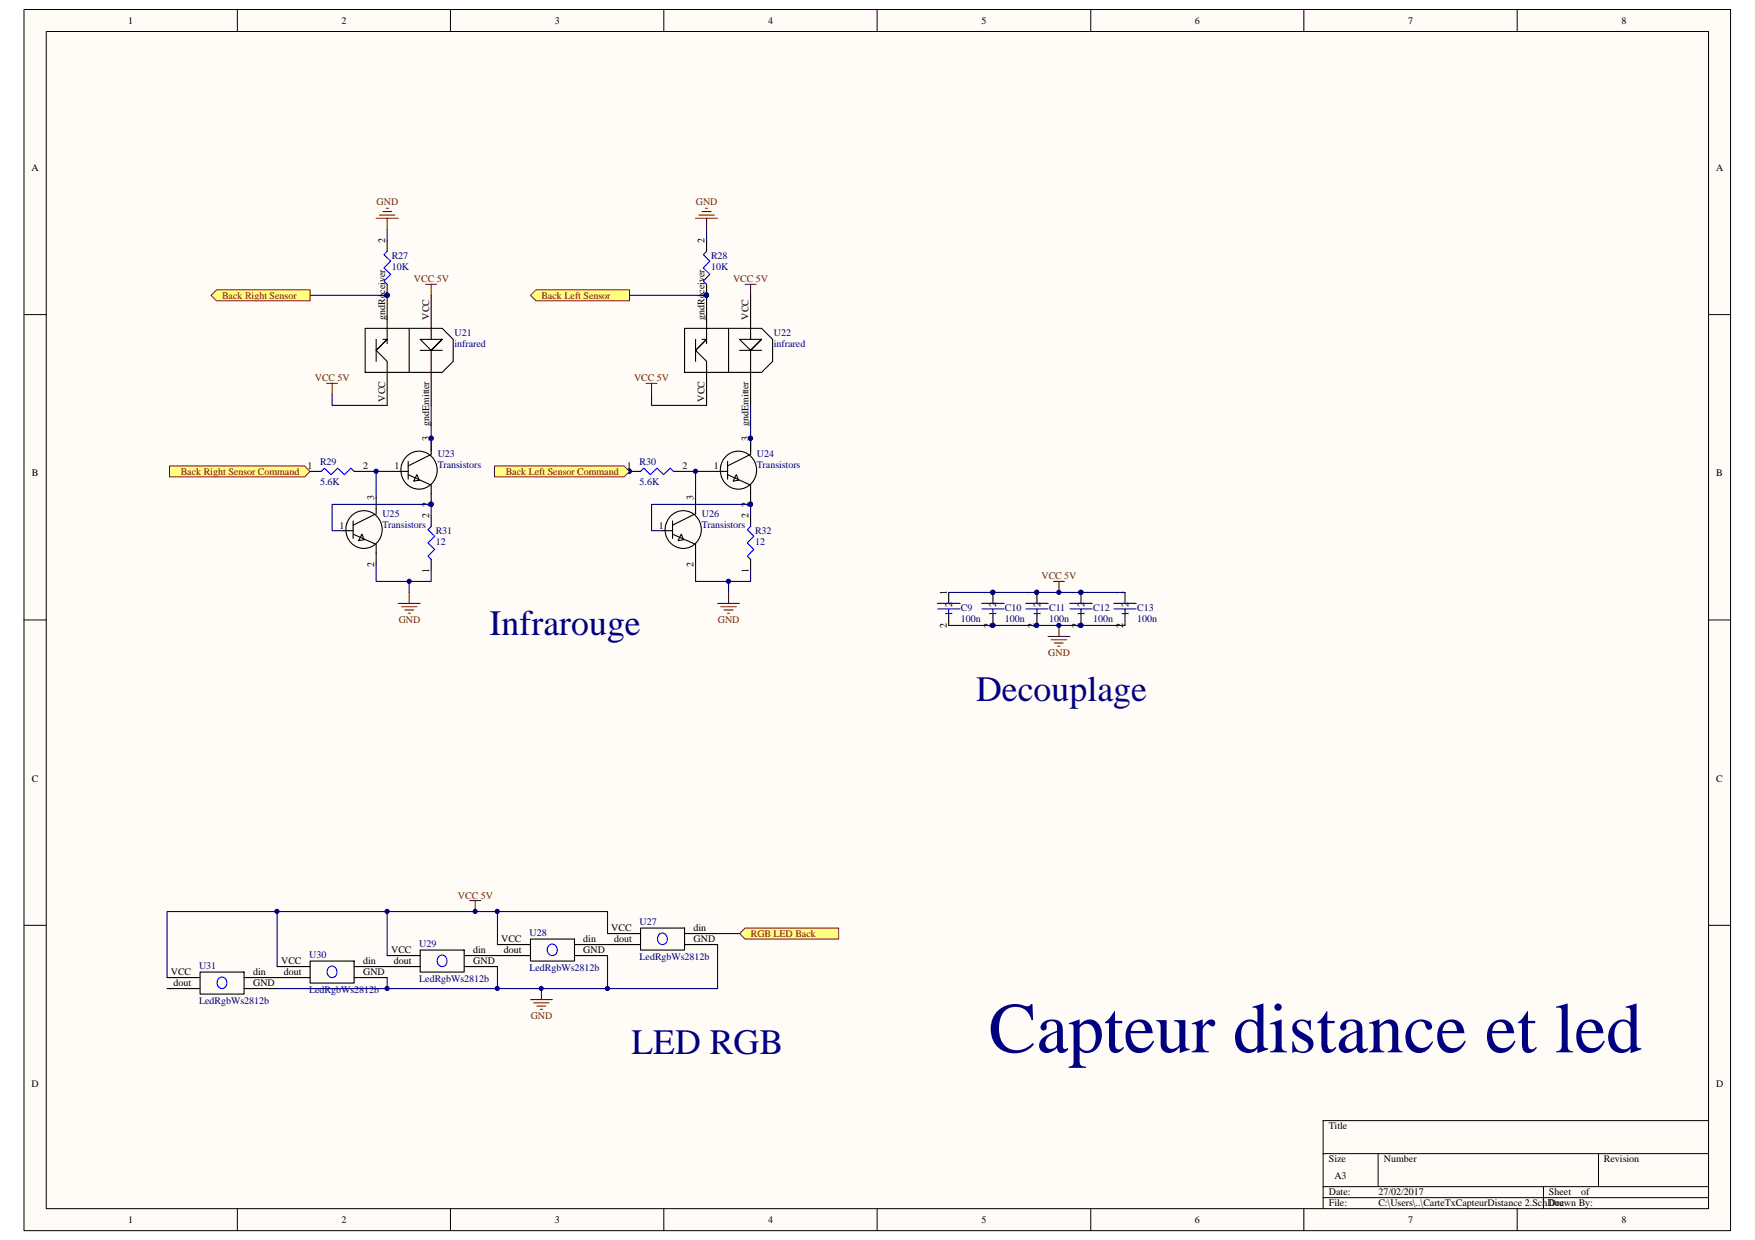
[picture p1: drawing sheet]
<svg xmlns="http://www.w3.org/2000/svg" width="297mm" height="210mm" viewBox="0 0 297 210" stroke-linecap="round" stroke-linejoin="round" font-family="sans-serif">
<path d="M4.1 1.7h288.8v206.6h-288.8z" fill="#fffcf8"/>
<path d="M4.1 1.6h288.8v206.7h-288.8z" fill="none" stroke="#000" stroke-width=".17"/>
<path d="M7.9 5.4h281.3v199.2h-281.3z" fill="#fffcf8"/>
<g fill="none" stroke="#000" stroke-width=".17">
<path d="M7.8 5.3h281.4v199.3h-281.4zM40.2 1.6v3.7M76.2 1.6v3.7M112.3 1.6v3.7M148.5 1.6v3.7M184.6 1.6v3.7M220.7 1.6v3.7M256.8 1.6v3.7M4.1 53.3h3.7M289.2 53.3h3.7M4.1 104.9h3.7M289.2 104.9h3.7"/>
<path d="M4.1 156.6h3.7M289.2 156.6h3.7M223.9 195.3h65.3M233.3 195.3v5.6M270.5 195.3v5.6M289.2 189.7h-65.3v14.9M40.2 204.6v3.7M76.2 204.6v3.7M112.3 204.6v3.7M148.5 204.6v3.7M184.6 204.6v3.7M220.7 204.6v3.7"/>
<path d="M223.9 200.9h65.3M223.9 202.7h65.3M256.8 204.6v3.7M261.2 200.9v3.7"/>
</g>
<path d="M183 100.3v1.9M190.4 100.3v1.9M190.4 104v1.9" fill="none" stroke="#000" stroke-width=".19"/>
<path d="M188.5 102.2h3.8M188.5 103.1h3.8M190.4 103.1v.9" fill="none" stroke="#00f" stroke-width=".19"/>
<circle cx="182.9" cy="100.3" r=".36" fill="#000080"/>
<circle cx="182.9" cy="100.3" r=".36" fill="none" stroke="#000080" stroke-width=".17"/>
<path d="M183 104v1.9" fill="none" stroke="#000" stroke-width=".19"/>
<circle cx="182.9" cy="105.9" r=".36" fill="#000080"/>
<circle cx="182.9" cy="105.9" r=".36" fill="none" stroke="#000080" stroke-width=".17"/>
<path d="M181.1 102.2h3.7M181.1 103.1h3.7M183 103.1v.9" fill="none" stroke="#00f" stroke-width=".19"/>
<circle cx="182.9" cy="100.3" r=".36" fill="#000080"/>
<circle cx="182.9" cy="100.3" r=".36" fill="none" stroke="#000080" stroke-width=".17"/>
<circle cx="182.9" cy="105.9" r=".36" fill="#000080"/>
<circle cx="182.9" cy="105.9" r=".36" fill="none" stroke="#000080" stroke-width=".17"/>
<path d="M175.5 100.3v1.9" fill="none" stroke="#000" stroke-width=".19"/>
<circle cx="175.5" cy="100.3" r=".35" fill="#000080"/>
<circle cx="175.5" cy="100.3" r=".35" fill="none" stroke="#000080" stroke-width=".17"/>
<path d="M175.5 104v1.9" fill="none" stroke="#000" stroke-width=".19"/>
<circle cx="175.5" cy="105.9" r=".35" fill="#000080"/>
<circle cx="175.5" cy="105.9" r=".35" fill="none" stroke="#000080" stroke-width=".17"/>
<path d="M173.6 102.2h3.8M173.6 103.1h3.8M175.5 103.1v.9" fill="none" stroke="#00f" stroke-width=".19"/>
<circle cx="175.5" cy="100.3" r=".35" fill="#000080"/>
<circle cx="175.5" cy="100.3" r=".35" fill="none" stroke="#000080" stroke-width=".17"/>
<circle cx="175.5" cy="105.9" r=".35" fill="#000080"/>
<circle cx="175.5" cy="105.9" r=".35" fill="none" stroke="#000080" stroke-width=".17"/>
<path d="M168.1 100.3v1.9" fill="none" stroke="#000" stroke-width=".19"/>
<circle cx="168" cy="100.3" r=".37" fill="#000080"/>
<circle cx="168" cy="100.3" r=".37" fill="none" stroke="#000080" stroke-width=".17"/>
<path d="M168.1 104v1.9" fill="none" stroke="#000" stroke-width=".19"/>
<circle cx="168" cy="105.9" r=".37" fill="#000080"/>
<circle cx="168" cy="105.9" r=".37" fill="none" stroke="#000080" stroke-width=".17"/>
<path d="M166.2 102.2h3.7M166.2 103.1h3.7M168.1 103.1v.9" fill="none" stroke="#00f" stroke-width=".19"/>
<circle cx="168" cy="100.3" r=".37" fill="#000080"/>
<circle cx="168" cy="100.3" r=".37" fill="none" stroke="#000080" stroke-width=".17"/>
<circle cx="168" cy="105.9" r=".37" fill="#000080"/>
<circle cx="168" cy="105.9" r=".37" fill="none" stroke="#000080" stroke-width=".17"/>
<path d="M160.6 100.3v1.9M160.6 104v1.9" fill="none" stroke="#000" stroke-width=".19"/>
<path d="M158.7 102.2h3.8M158.7 103.1h3.8M160.6 103.1v.9" fill="none" stroke="#00f" stroke-width=".19"/>
<path d="M177.4 107.7h3.7M177.9 108.3h2.6M178.5 108.8h1.5M179 109.4h.4M179.2 105.9v1.8" fill="none" stroke="#800000" stroke-width=".19"/>
<circle cx="179.2" cy="105.9" r=".36" fill="#000080"/>
<circle cx="179.2" cy="105.9" r=".36" fill="none" stroke="#000080" stroke-width=".17"/>
<path d="M46.9 154.3v9.3M102.8 158v-3.7h-74.5v11.2M121.5 159.9v7.4h-74.6" fill="none" stroke="#000080" stroke-width=".19"/>
<circle cx="46.9" cy="154.3" r=".36" fill="#000080"/>
<circle cx="46.9" cy="154.3" r=".36" fill="none" stroke="#000080" stroke-width=".17"/>
<path d="M65.5 154.3v7.5" fill="none" stroke="#000080" stroke-width=".19"/>
<circle cx="65.5" cy="154.3" r=".36" fill="#000080"/>
<circle cx="65.5" cy="154.3" r=".36" fill="none" stroke="#000080" stroke-width=".17"/>
<path d="M84.2 154.3v5.6" fill="none" stroke="#000080" stroke-width=".19"/>
<circle cx="84.1" cy="154.3" r=".35" fill="#000080"/>
<circle cx="84.1" cy="154.3" r=".35" fill="none" stroke="#000080" stroke-width=".17"/>
<path d="M65.5 165.5v1.8" fill="none" stroke="#000080" stroke-width=".19"/>
<circle cx="65.5" cy="167.3" r=".36" fill="#000080"/>
<circle cx="65.5" cy="167.3" r=".36" fill="none" stroke="#000080" stroke-width=".17"/>
<path d="M84.2 163.6v3.7" fill="none" stroke="#000080" stroke-width=".19"/>
<circle cx="84.1" cy="167.3" r=".35" fill="#000080"/>
<circle cx="84.1" cy="167.3" r=".35" fill="none" stroke="#000080" stroke-width=".17"/>
<path d="M102.8 161.8v5.5" fill="none" stroke="#000080" stroke-width=".19"/>
<circle cx="102.8" cy="167.3" r=".36" fill="#000080"/>
<circle cx="102.8" cy="167.3" r=".36" fill="none" stroke="#000080" stroke-width=".17"/>
<path d="M56.2 66.8v1.8h9.3M73 68.6v7.9" fill="none" stroke="#000080" stroke-width=".19"/>
<path d="M65.5 40.7v1.8M65.5 48.1v1.9M73 87.2v1.9M73 94.7v1.9" fill="none" stroke="#000" stroke-width=".19"/>
<path d="M65.5 42.5l-.5 .6 1.1 1.1-1.1 1.1 1.1 1.1-1.1 1.2 .5 .5M73 89.1l-.6 .6 1.2 1.1-1.2 1.1 1.2 1.1-1.2 1.1 .6 .6" fill="none" stroke="#00f" stroke-width=".19"/>
<circle cx="65.5" cy="50" r=".36" fill="#000080"/>
<circle cx="65.5" cy="50" r=".36" fill="none" stroke="#000080" stroke-width=".17"/>
<circle cx="65.5" cy="50" r=".36" fill="#000080"/>
<circle cx="65.5" cy="50" r=".36" fill="none" stroke="#000080" stroke-width=".17"/>
<path d="M52.5 79.8h1.9M59.9 79.8h1.9" fill="none" stroke="#000" stroke-width=".19"/>
<path d="M54.4 79.8l.5-.6 1.1 1.1 1.1-1.1 1.2 1.1 1.1-1.1 .5 .6" fill="none" stroke="#00f" stroke-width=".19"/>
<path d="M63.7 95.4v3h9.3v-1.8M69.3 98.4v1.9" fill="none" stroke="#000080" stroke-width=".19"/>
<circle cx="69.2" cy="98.4" r=".35" fill="#000080"/>
<circle cx="69.2" cy="98.4" r=".35" fill="none" stroke="#000080" stroke-width=".17"/>
<path d="M63.7 37h3.7M64.2 36.4h2.6M64.8 35.8h1.5M65.4 35.3h.3M65.5 37v1.8M67.4 102.2h3.7M68 102.7h2.6M68.5 103.3h1.5M69.1 103.8h.4M69.3 100.3v1.9" fill="none" stroke="#800000" stroke-width=".19"/>
<path d="M65.5 38.8v1.9M52.5 50h13" fill="none" stroke="#000080" stroke-width=".19"/>
<circle cx="65.5" cy="50" r=".36" fill="#000080"/>
<circle cx="65.5" cy="50" r=".36" fill="none" stroke="#000080" stroke-width=".17"/>
<path d="M61.8 79.8h5.4M63.7 79.8v4.4" fill="none" stroke="#000080" stroke-width=".19"/>
<circle cx="63.6" cy="79.8" r=".36" fill="#000080"/>
<circle cx="63.6" cy="79.8" r=".36" fill="none" stroke="#000080" stroke-width=".17"/>
<path d="M73 74.2v1.9M57.9 89.8h1.9M58.7 88.6a3.1 3.1 0 0 1 3.8-2 3.1 3.1 0 0 1 2.1 3.8 3.1 3.1 0 0 1-3.9 2.3 3.1 3.1 0 0 1-2-4.1M59.8 88.2v2.9M59.8 90.4l3.7 1.7M61.3 90.4l.3 1-.9 .1zM63.5 87l-3.7 1.9M63.7 84.2v2.8M63.7 92.1v3.3" fill="none" stroke="#000" stroke-width=".19"/>
<circle cx="73" cy="74.2" r=".35" fill="#000080"/>
<circle cx="73" cy="74.2" r=".35" fill="none" stroke="#000080" stroke-width=".17"/>
<path d="M67.2 79.8h1.9M73 83.5v1.9" fill="none" stroke="#000" stroke-width=".19"/>
<circle cx="73" cy="85.4" r=".35" fill="#000080"/>
<circle cx="73" cy="85.4" r=".35" fill="none" stroke="#000080" stroke-width=".17"/>
<path d="M68 78.5a3.1 3.1 0 0 1 3.8-2 3.1 3.1 0 0 1 2.1 3.7 3.1 3.1 0 0 1-3.8 2.5 3.1 3.1 0 0 1-2.1-4.1M69.1 78.1v3M72.8 77l-3.7 1.9M73 76.1v.9M69.1 80.3l3.7 1.7M70.6 80.3l.3 1-.9 .1zM73 82v1.5" fill="none" stroke="#000" stroke-width=".19"/>
<circle cx="73" cy="74.2" r=".35" fill="#000080"/>
<circle cx="73" cy="74.2" r=".35" fill="none" stroke="#000080" stroke-width=".17"/>
<circle cx="73" cy="85.4" r=".35" fill="#000080"/>
<circle cx="73" cy="85.4" r=".35" fill="none" stroke="#000080" stroke-width=".17"/>
<path d="M110.3 66.8v1.8h9.3M127 68.6v7.9" fill="none" stroke="#000080" stroke-width=".19"/>
<path d="M119.6 40.7v1.8M119.6 48.1v1.9M127 87.2v1.9M127 94.7v1.9" fill="none" stroke="#000" stroke-width=".19"/>
<path d="M119.6 42.5l-.6 .6 1.1 1.1-1.1 1.1 1.1 1.1-1.1 1.2 .6 .5M127 89.1l-.5 .6 1.1 1.1-1.1 1.1 1.1 1.1-1.1 1.1 .5 .6" fill="none" stroke="#00f" stroke-width=".19"/>
<circle cx="119.6" cy="50" r=".36" fill="#000080"/>
<circle cx="119.6" cy="50" r=".36" fill="none" stroke="#000080" stroke-width=".17"/>
<circle cx="119.6" cy="50" r=".36" fill="#000080"/>
<circle cx="119.6" cy="50" r=".36" fill="none" stroke="#000080" stroke-width=".17"/>
<path d="M106.5 79.8h1.9M114 79.8h1.9" fill="none" stroke="#000" stroke-width=".19"/>
<path d="M108.4 79.8l.6-.6 1.1 1.1 1.1-1.1 1.1 1.1 1.1-1.1 .6 .6" fill="none" stroke="#00f" stroke-width=".19"/>
<circle cx="106.5" cy="79.8" r=".35" fill="#000080"/>
<circle cx="106.5" cy="79.8" r=".35" fill="none" stroke="#000080" stroke-width=".17"/>
<circle cx="106.5" cy="79.8" r=".35" fill="#000080"/>
<circle cx="106.5" cy="79.8" r=".35" fill="none" stroke="#000080" stroke-width=".17"/>
<path d="M117.7 95.4v3h9.3v-1.8M123.3 98.4v1.9" fill="none" stroke="#000080" stroke-width=".19"/>
<circle cx="123.3" cy="98.4" r=".36" fill="#000080"/>
<circle cx="123.3" cy="98.4" r=".36" fill="none" stroke="#000080" stroke-width=".17"/>
<path d="M117.7 37h3.8M118.3 36.4h2.6M118.8 35.8h1.6M119.4 35.3h.4M119.6 37v1.8M121.5 102.2h3.7M122 102.7h2.6M122.6 103.3h1.5M123.1 103.8h.4M123.3 100.3v1.9" fill="none" stroke="#800000" stroke-width=".19"/>
<path d="M119.6 38.8v1.9M106.5 50h13.1" fill="none" stroke="#000080" stroke-width=".19"/>
<circle cx="119.6" cy="50" r=".36" fill="#000080"/>
<circle cx="119.6" cy="50" r=".36" fill="none" stroke="#000080" stroke-width=".17"/>
<path d="M115.9 79.8h5.4M117.7 79.8v4.4" fill="none" stroke="#000080" stroke-width=".19"/>
<circle cx="117.7" cy="79.8" r=".36" fill="#000080"/>
<circle cx="117.7" cy="79.8" r=".36" fill="none" stroke="#000080" stroke-width=".17"/>
<path d="M127 74.2v1.9M111.9 89.8h1.9M112.8 88.6a3.1 3.1 0 0 1 3.8-2 3.1 3.1 0 0 1 2 3.8 3.1 3.1 0 0 1-3.9 2.3 3.1 3.1 0 0 1-2-4.1M113.8 88.2v2.9M113.8 90.4l3.8 1.7M115.3 90.4l.4 1-.9 .1zM117.6 87l-3.8 1.9M117.7 84.2v2.8M117.7 92.1v3.3" fill="none" stroke="#000" stroke-width=".19"/>
<circle cx="127" cy="74.2" r=".36" fill="#000080"/>
<circle cx="127" cy="74.2" r=".36" fill="none" stroke="#000080" stroke-width=".17"/>
<path d="M121.3 79.8h1.8M127 83.5v1.9" fill="none" stroke="#000" stroke-width=".19"/>
<circle cx="127" cy="85.4" r=".36" fill="#000080"/>
<circle cx="127" cy="85.4" r=".36" fill="none" stroke="#000080" stroke-width=".17"/>
<path d="M122.1 78.5a3.1 3.1 0 0 1 3.8-2 3.1 3.1 0 0 1 2.1 3.7 3.1 3.1 0 0 1-3.9 2.5 3.1 3.1 0 0 1-2.1-4.1M123.1 78.1v3M126.9 77l-3.8 1.9M127 76.1v.9M123.1 80.3l3.8 1.7M124.6 80.3l.4 1-.9 .1zM127 82v1.5" fill="none" stroke="#000" stroke-width=".19"/>
<circle cx="127" cy="74.2" r=".36" fill="#000080"/>
<circle cx="127" cy="74.2" r=".36" fill="none" stroke="#000080" stroke-width=".17"/>
<circle cx="127" cy="85.4" r=".36" fill="#000080"/>
<circle cx="127" cy="85.4" r=".36" fill="none" stroke="#000080" stroke-width=".17"/>
<path d="M73 87.2v-1.8h-16.8v4.4h1.7" fill="none" stroke="#000080" stroke-width=".19"/>
<circle cx="73" cy="85.4" r=".35" fill="#000080"/>
<circle cx="73" cy="85.4" r=".35" fill="none" stroke="#000080" stroke-width=".17"/>
<path d="M127 87.2v-1.8h-16.7v4.4h1.6" fill="none" stroke="#000080" stroke-width=".19"/>
<circle cx="127" cy="85.4" r=".36" fill="#000080"/>
<circle cx="127" cy="85.4" r=".36" fill="none" stroke="#000080" stroke-width=".17"/>
<path d="M28.7 78.9h22.9l.9 .9-.9 .9h-22.9z" fill-rule="evenodd" fill="#ffff80"/>
<path d="M28.7 78.9h22.9l.9 .9-.9 .9h-22.9z" fill="none" stroke="#800000" stroke-width=".17"/>
<path d="M83.7 78.9h21.9l.9 .9-.9 .9h-21.9z" fill-rule="evenodd" fill="#ffff80"/>
<path d="M83.7 78.9h21.9l.9 .9-.9 .9h-21.9z" fill="none" stroke="#800000" stroke-width=".17"/>
<path d="M35.7 50l1-.9h15.8v1.8h-15.8z" fill-rule="evenodd" fill="#ffff80"/>
<path d="M35.7 50l1-.9h15.8v1.8h-15.8z" fill="none" stroke="#800000" stroke-width=".17"/>
<path d="M89.8 50l.9-.9h15.8v1.8h-15.8z" fill-rule="evenodd" fill="#ffff80"/>
<path d="M89.8 50l.9-.9h15.8v1.8h-15.8z" fill="none" stroke="#800000" stroke-width=".17"/>
<path d="M79.5 152.4h1.9M80.4 152.4v1.9" fill="none" stroke="#800000" stroke-width=".19"/>
<circle cx="80.4" cy="154.3" r=".35" fill="#000080"/>
<circle cx="80.4" cy="154.3" r=".35" fill="none" stroke="#000080" stroke-width=".17"/>
<path d="M125.2 158l.9-.9h15.8v1.9h-15.8z" fill-rule="evenodd" fill="#ffff80"/>
<path d="M125.2 158l.9-.9h15.8v1.9h-15.8z" fill="none" stroke="#800000" stroke-width=".17"/>
<path d="M72 48.1h1.9M73 48.1v1.9M126.1 48.1h1.9M127 48.1v1.9M55.3 64.9h1.8M56.2 64.9v1.9M109.3 64.9h1.9M110.3 64.9v1.9M178.3 98.4h1.9M179.2 98.4v1.9" fill="none" stroke="#800000" stroke-width=".19"/>
<circle cx="179.2" cy="100.3" r=".36" fill="#000080"/>
<circle cx="179.2" cy="100.3" r=".36" fill="none" stroke="#000080" stroke-width=".17"/>
<path d="M89.8 169.2h3.7M90.3 169.8h2.6M90.9 170.3h1.5M91.4 170.9h.4M91.6 167.3v1.9" fill="none" stroke="#800000" stroke-width=".19"/>
<circle cx="91.6" cy="167.3" r=".35" fill="#000080"/>
<circle cx="91.6" cy="167.3" r=".35" fill="none" stroke="#000080" stroke-width=".17"/>
<path d="M160.6 100.3h29.8M160.6 105.9h29.8M121.5 158h3.7" fill="none" stroke="#000080" stroke-width=".19"/>
<g fill="none" stroke="#000" stroke-width=".19">
<path d="M115.9 55.6h13l1.9 1.8v3.8l-1.9 1.8h-13zM117.7 57.4v3.8M118.8 57.4h.8v.8M119.6 50v7.4l-1.9 1.9 1.9 1.9v1.8M119.6 57.4l-1.9 1.9M123.3 55.6v7.4M125.2 59.3h3.7M127 55.6v1.8M128.9 57.4h-3.7l1.8 1.9 1.9-1.9-1.9 1.9v3.7M84.2 159.9h5.6M89.8 159h7.4v3.7h-7.4zM97.2 159.9h11.2"/>
<path d="M102.8 158h5.6M108.4 157.1h7.5v3.7h-7.5zM115.9 158h5.6M115.9 159.9h5.6M28.3 165.5h5.6M28.3 167.3h5.6M33.9 164.5h7.4v3.8h-7.4zM41.3 165.5h11.2M41.3 167.3h5.6M46.9 163.6h5.6M52.5 162.7h7.4v3.7h-7.4zM59.9 163.6h11.2"/>
<path d="M59.9 165.5h5.6M65.5 161.8h5.6M71.1 160.8h7.5v3.7h-7.5zM78.6 161.8h11.2M78.6 163.6h5.6M97.2 161.8h5.6"/>
</g>
<path d="M112.9 159.2a.89 .89 0 0 0-.9-1.2 .89 .89 0 0 0-.6 1.3 .8 .8 0 0 0 .7 .6 .8 .8 0 0 0 .8-.6M38.4 166.6a.89 .89 0 0 0-.9-1.2 .89 .89 0 0 0-.7 1.4 .8 .8 0 0 0 .8 .5 .8 .8 0 0 0 .8-.5M57 164.8a.88 .88 0 0 0-.9-1.2 .88 .88 0 0 0-.7 1.3 .8 .8 0 0 0 .8 .6 .8 .8 0 0 0 .8-.6M75.6 162.9a.89 .89 0 0 0-.9-1.2 .89 .89 0 0 0-.6 1.3 .8 .8 0 0 0 .7 .6 .8 .8 0 0 0 .8-.6M94.3 161a.89 .89 0 0 0-.9-1.2 .89 .89 0 0 0-.7 1.4 .83 .83 0 0 0 .8 .6 .83 .83 0 0 0 .8-.6" fill="none" stroke="#00f" stroke-width=".19"/>
<circle cx="119.6" cy="50" r=".36" fill="#000080"/>
<circle cx="119.6" cy="50" r=".36" fill="none" stroke="#000080" stroke-width=".17"/>
<path d="M127 50v5.6M119.6 63v5.6M127 63v5.6" fill="none" stroke="#000" stroke-width=".19"/>
<circle cx="119.6" cy="50" r=".36" fill="#000080"/>
<circle cx="119.6" cy="50" r=".36" fill="none" stroke="#000080" stroke-width=".17"/>
<path d="M61.8 55.6h13l1.9 1.8v3.8l-1.9 1.8h-13zM63.7 57.4v3.8M64.8 57.4h.7v.8M65.5 50v7.4l-1.8 1.9 1.8 1.9v1.8M65.5 57.4l-1.8 1.9M69.3 55.6v7.4M71.1 59.3h3.7M73 55.6v1.8M74.8 57.4h-3.7l1.9 1.9 1.8-1.9-1.8 1.9v3.7" fill="none" stroke="#000" stroke-width=".19"/>
<circle cx="65.5" cy="50" r=".36" fill="#000080"/>
<circle cx="65.5" cy="50" r=".36" fill="none" stroke="#000080" stroke-width=".17"/>
<path d="M73 50v5.6M65.5 63v5.6M73 63v5.6" fill="none" stroke="#000" stroke-width=".19"/>
<circle cx="65.5" cy="50" r=".36" fill="#000080"/>
<circle cx="65.5" cy="50" r=".36" fill="none" stroke="#000080" stroke-width=".17"/>
<text font-size="12.1" fill="#000080" x="167.3" y="178.1">Capteur distance et led</text>
<g font-size="6.1" fill="#000080">
<text x="82.8" y="107.6">Infrarouge</text>
<text x="165.2" y="118.7">Decouplage</text>
<text x="106.9" y="178.4">LED RGB</text>
</g>
<g font-size="1.7">
<text x="21.7" y="4">1</text>
<text x="57.8" y="4">2</text>
<text x="93.9" y="4">3</text>
<text x="130" y="4">4</text>
<text x="166.1" y="4">5</text>
<text x="202.2" y="4">6</text>
<text x="238.3" y="4">7</text>
<text x="274.4" y="4">8</text>
<text x="5.3" y="28.9">A</text>
<text x="290.4" y="28.9">A</text>
<text x="65.2" y="41.1" transform="rotate(-90 65.2 41.1)">2</text>
<text x="119.2" y="41.1" transform="rotate(-90 119.2 41.1)">2</text>
<text x="65.2" y="50.5" transform="rotate(-90 65.2 50.5)">1</text>
<text x="119.2" y="50.5" transform="rotate(-90 119.2 50.5)">1</text>
<text x="65.2" y="54.1" transform="rotate(-90 65.2 54.1)">gndReceiver</text>
<text x="72.6" y="54.1" transform="rotate(-90 72.6 54.1)">VCC</text>
<text x="119.2" y="54.1" transform="rotate(-90 119.2 54.1)">gndReceiver</text>
<text x="126.7" y="54.1" transform="rotate(-90 126.7 54.1)">VCC</text>
<text x="65.2" y="68" transform="rotate(-90 65.2 68)">VCC</text>
<text x="119.2" y="68" transform="rotate(-90 119.2 68)">VCC</text>
<text x="72.6" y="74.6" transform="rotate(-90 72.6 74.6)">3</text>
<text x="72.6" y="72.1" transform="rotate(-90 72.6 72.1)">gndEmitter</text>
<text x="126.7" y="74.6" transform="rotate(-90 126.7 74.6)">3</text>
<text x="126.7" y="72.1" transform="rotate(-90 126.7 72.1)">gndEmitter</text>
<text x="5.4" y="80.6">B</text>
<text x="52.1" y="79.5">1</text>
<text x="61.5" y="79.5">2</text>
<text x="66.8" y="79.5">1</text>
<text x="106.1" y="79.5">1</text>
<text x="115.5" y="79.5">2</text>
<text x="120.8" y="79.5">1</text>
<text x="290.5" y="80.6">B</text>
<text x="57.4" y="89.5">1</text>
<text x="63.3" y="84.7" transform="rotate(-90 63.3 84.7)">3</text>
<text x="72.6" y="87.6" transform="rotate(-90 72.6 87.6)">2</text>
<text x="72.6" y="85.9" transform="rotate(-90 72.6 85.9)">2</text>
<text x="111.5" y="89.5">1</text>
<text x="117.4" y="84.7" transform="rotate(-90 117.4 84.7)">3</text>
<text x="126.7" y="87.6" transform="rotate(-90 126.7 87.6)">2</text>
<text x="126.7" y="85.9" transform="rotate(-90 126.7 85.9)">2</text>
<text x="63.3" y="95.9" transform="rotate(-90 63.3 95.9)">2</text>
<text x="117.4" y="95.9" transform="rotate(-90 117.4 95.9)">2</text>
<text x="72.6" y="97" transform="rotate(-90 72.6 97)">1</text>
<text x="126.7" y="97" transform="rotate(-90 126.7 97)">1</text>
<text x="160.2" y="100.7" transform="rotate(-90 160.2 100.7)">1</text>
<text x="167.7" y="100.7" transform="rotate(-90 167.7 100.7)">1</text>
<text x="175.2" y="100.7" transform="rotate(-90 175.2 100.7)">1</text>
<text x="182.6" y="100.7" transform="rotate(-90 182.6 100.7)">1</text>
<text x="190.1" y="100.7" transform="rotate(-90 190.1 100.7)">1</text>
<text x="160.2" y="106.3" transform="rotate(-90 160.2 106.3)">2</text>
<text x="161.2" y="104.3" transform="rotate(-90 161.2 104.3)">1</text>
<text x="161.2" y="102.7" transform="rotate(-90 161.2 102.7)">2</text>
<text x="167.7" y="106.3" transform="rotate(-90 167.7 106.3)">2</text>
<text x="168.6" y="104.3" transform="rotate(-90 168.6 104.3)">1</text>
<text x="168.6" y="102.7" transform="rotate(-90 168.6 102.7)">2</text>
<text x="175.2" y="106.3" transform="rotate(-90 175.2 106.3)">2</text>
<text x="176.1" y="104.3" transform="rotate(-90 176.1 104.3)">1</text>
<text x="176.1" y="102.7" transform="rotate(-90 176.1 102.7)">2</text>
<text x="182.6" y="106.3" transform="rotate(-90 182.6 106.3)">2</text>
<text x="183.6" y="104.3" transform="rotate(-90 183.6 104.3)">1</text>
<text x="183.6" y="102.7" transform="rotate(-90 183.6 102.7)">2</text>
<text x="190.1" y="106.3" transform="rotate(-90 190.1 106.3)">2</text>
<text x="191" y="104.3" transform="rotate(-90 191 104.3)">1</text>
<text x="191" y="102.7" transform="rotate(-90 191 102.7)">2</text>
<text x="5.4" y="132.3">C</text>
<text x="290.5" y="132.3">C</text>
<text x="66.2" y="161.4">VCC</text>
<text x="80.1" y="161.4">din</text>
<text x="84.8" y="159.5">VCC</text>
<text x="85.3" y="161.4">dout</text>
<text x="98.7" y="159.5">din</text>
<text x="98.7" y="161.4">GND</text>
<text x="103.5" y="157.6">VCC</text>
<text x="103.9" y="159.5">dout</text>
<text x="117.4" y="157.6">din</text>
<text x="117.4" y="159.5">GND</text>
<text x="28.9" y="165.1">VCC</text>
<text x="29.4" y="167">dout</text>
<text x="42.8" y="165.1">din</text>
<text x="42.8" y="167">GND</text>
<text x="47.6" y="163.2">VCC</text>
<text x="48" y="165.1">dout</text>
<text x="61.5" y="163.2">din</text>
<text x="61.5" y="165.1">GND</text>
<text x="66.7" y="163.2">dout</text>
<text x="80.1" y="163.2">GND</text>
<text x="5.3" y="184">D</text>
<text x="290.4" y="184">D</text>
<text x="224.9" y="191.2">Title</text>
<text x="224.9" y="196.8">Size</text>
<text x="234.2" y="196.8">Number</text>
<text x="271.5" y="196.8">Revision</text>
<text x="224.9" y="202.4">Date:</text>
<text x="225.8" y="199.6">A3</text>
<text x="233.3" y="202.4">27/02/2017</text>
<text x="262.2" y="202.4">Sheet</text>
<text x="267.6" y="202.4">of</text>
<text x="21.7" y="207">1</text>
<text x="57.8" y="207">2</text>
<text x="93.9" y="207">3</text>
<text x="130" y="207">4</text>
<text x="166.1" y="207">5</text>
<text x="202.2" y="207">6</text>
<text x="224.9" y="204.2">File:</text>
<text x="233.3" y="204.2">C:\Users\..\CarteTxCapteurDistance 2.SchDoc</text>
<text x="238.3" y="207">7</text>
<text x="262.2" y="204.2">Drawn By:</text>
<text x="274.4" y="207">8</text>
</g>
<g font-size="1.7" fill="#800000">
<text x="63.8" y="34.8">GND</text>
<text x="117.8" y="34.8">GND</text>
<text x="70.1" y="47.8">VCC 5V</text>
<text x="124.1" y="47.8">VCC 5V</text>
<text x="37.6" y="50.6">Back Right Sensor</text>
<text x="91.6" y="50.6">Back Left Sensor</text>
<text x="53.3" y="64.6">VCC 5V</text>
<text x="107.3" y="64.6">VCC 5V</text>
<text x="30.6" y="80.4">Back Right Sensor Command</text>
<text x="85.6" y="80.4">Back Left Sensor Command</text>
<text x="176.3" y="98.1">VCC 5V</text>
<text x="67.5" y="105.5">GND</text>
<text x="121.5" y="105.5">GND</text>
<text x="177.4" y="111.1">GND</text>
<text x="77.5" y="152.1">VCC 5V</text>
<text x="127.1" y="158.6">RGB LED Back</text>
<text x="89.8" y="172.6">GND</text>
</g>
<g font-size="1.7" fill="#000080">
<text x="66.3" y="43.9">R27</text>
<text x="66.3" y="45.7">10K</text>
<text x="120.4" y="43.9">R28</text>
<text x="120.4" y="45.7">10K</text>
<text x="76.9" y="56.9">U21</text>
<text x="76.9" y="58.8">infrared</text>
<text x="131" y="56.9">U22</text>
<text x="131" y="58.8">infrared</text>
<text x="74.1" y="77.4">U23</text>
<text x="128.1" y="77.4">U24</text>
<text x="54.2" y="82">5.6K</text>
<text x="54.2" y="78.7">R29</text>
<text x="74.1" y="79.2">Transistors</text>
<text x="108.2" y="82">5.6K</text>
<text x="108.2" y="78.7">R30</text>
<text x="128.1" y="79.2">Transistors</text>
<text x="64.7" y="87.5">U25</text>
<text x="64.7" y="89.3">Transistors</text>
<text x="118.8" y="87.5">U26</text>
<text x="118.8" y="89.3">Transistors</text>
<text x="73.7" y="92.3">12</text>
<text x="73.7" y="90.4">R31</text>
<text x="127.8" y="92.3">12</text>
<text x="127.8" y="90.4">R32</text>
<text x="162.6" y="105.3">100n</text>
<text x="162.6" y="103.5">C9</text>
<text x="170.1" y="105.3">100n</text>
<text x="170.1" y="103.5">C10</text>
<text x="177.6" y="105.3">100n</text>
<text x="177.6" y="103.5">C11</text>
<text x="185" y="103.5">C12</text>
<text x="185" y="105.3">100n</text>
<text x="192.5" y="105.3">100n</text>
<text x="192.5" y="103.5">C13</text>
<text x="70.9" y="160.3">U29</text>
<text x="89.6" y="158.4">U28</text>
<text x="108.2" y="156.5">U27</text>
<text x="33.7" y="164">U31</text>
<text x="52.3" y="162.1">U30</text>
<text x="70.9" y="166.2">LedRgbWs2812b</text>
<text x="89.6" y="164.4">LedRgbWs2812b</text>
<text x="108.2" y="162.5">LedRgbWs2812b</text>
<text x="33.7" y="170">LedRgbWs2812b</text>
<text x="52.3" y="168.1">LedRgbWs2812b</text>
</g>
</svg>
